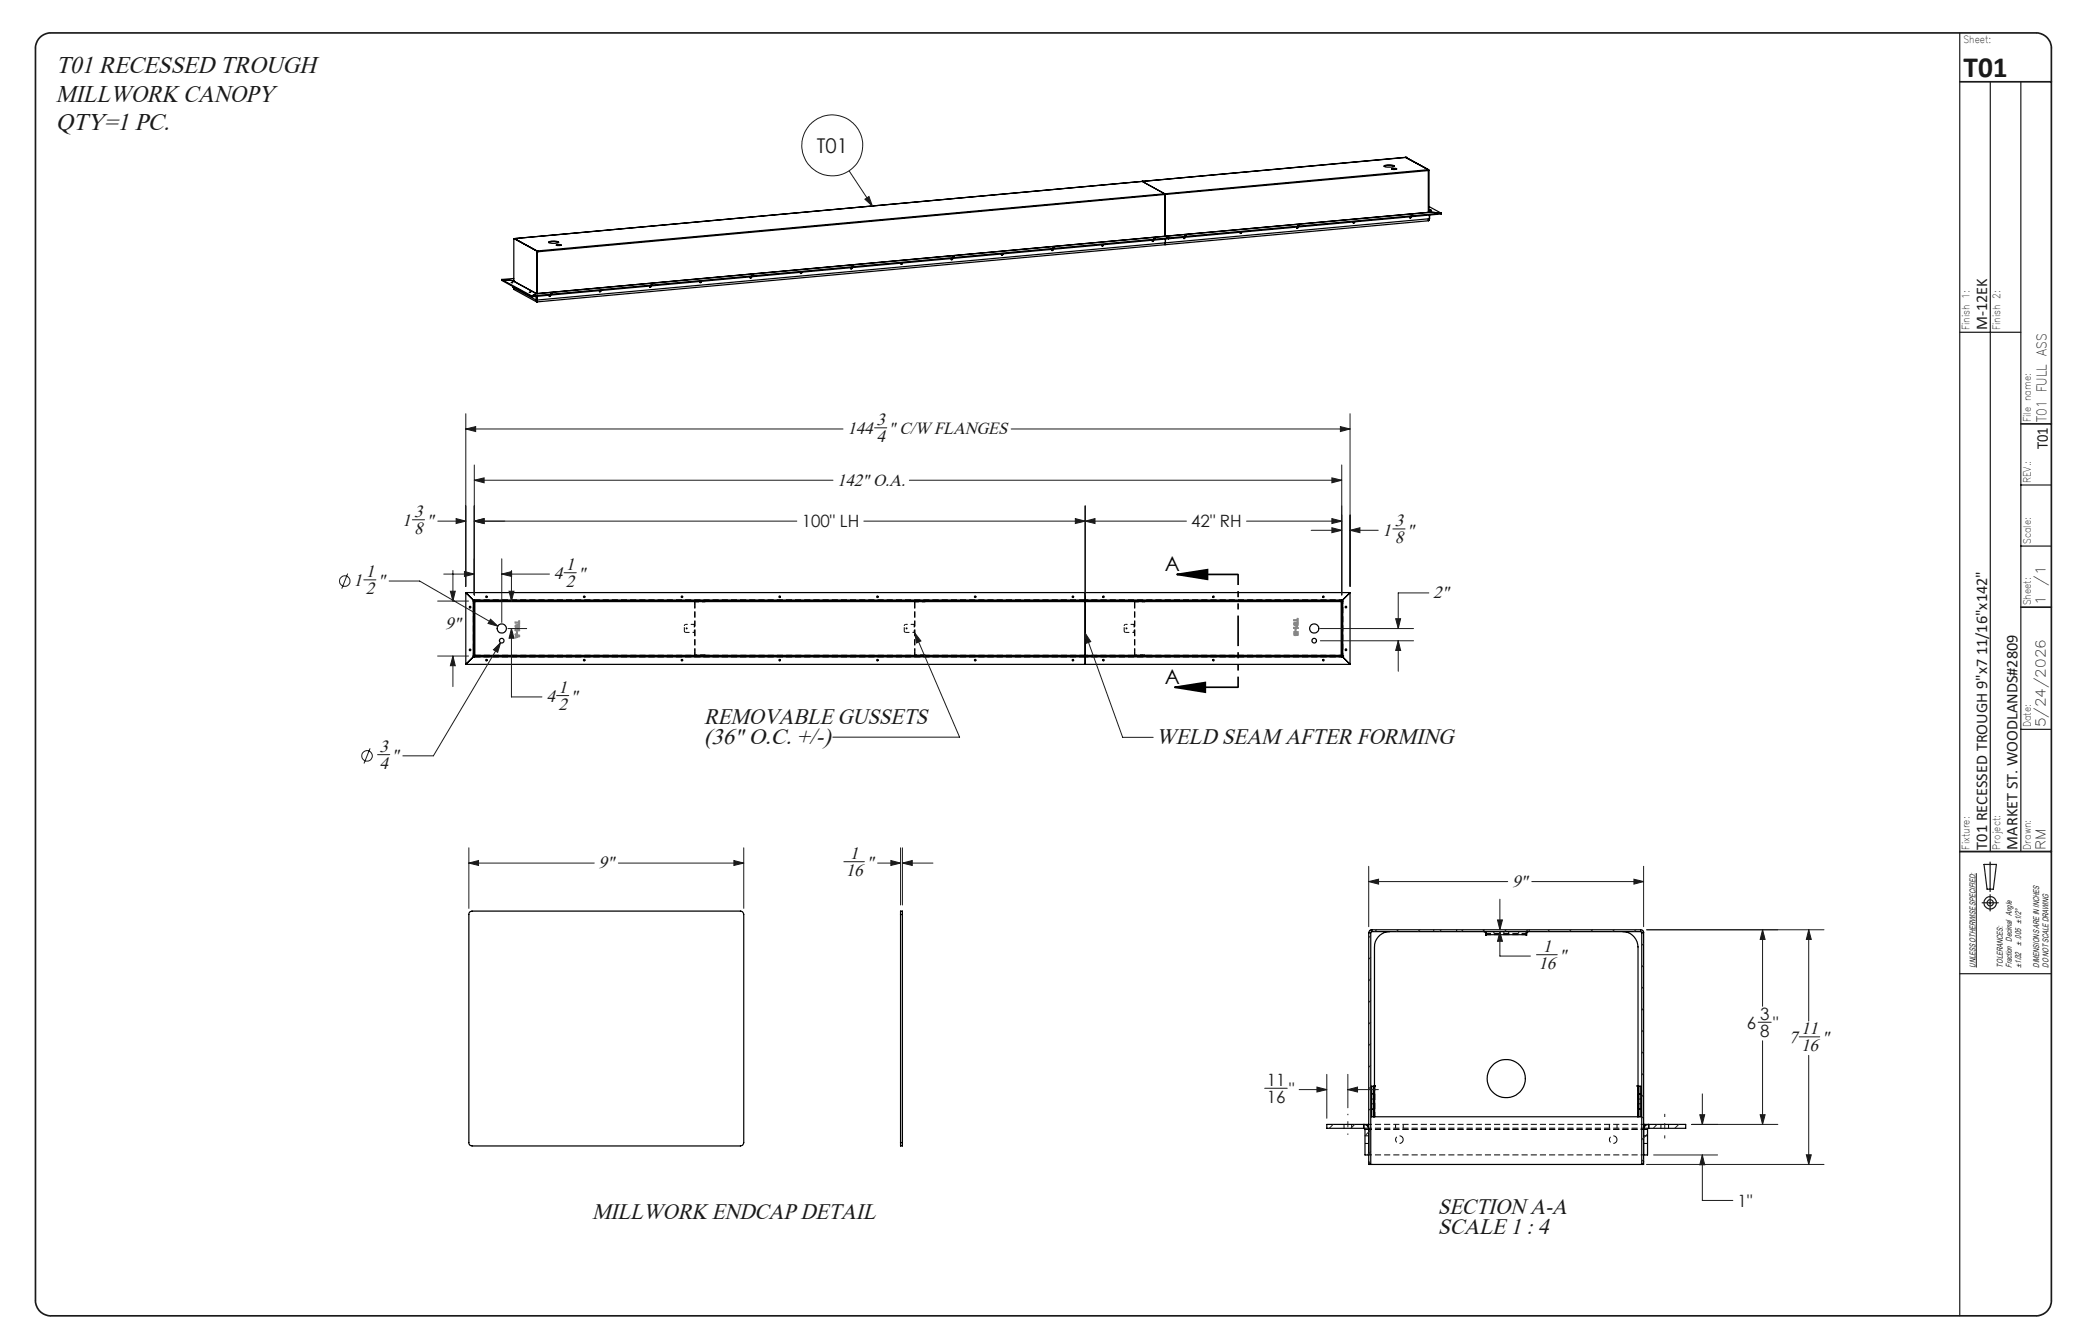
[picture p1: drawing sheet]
<svg xmlns="http://www.w3.org/2000/svg" width="432mm" height="279mm" viewBox="0 0 432 279" stroke-linecap="round" stroke-linejoin="round" font-family="sans-serif">
<g fill="none" stroke="#191924" stroke-width=".21">
<path d="M176.5 35.5l4.9 7.3M179.8 41.4l.9-.5 .7 1.9zM96.8 89.2l2.1-.5v1zM96.8 86v35.9M96.8 89.2h78.5M98.6 99.8l2-.5v1.1zM98.6 96.7v27M98.6 99.8h74.6M181.8 88.9h2.6M189.1 99.8h89.8M210.2 89.2h70.5M276.9 99.3l2 .5-2 .6z"/>
<path d="M278.7 88.7l2 .5-2 .5zM278.9 96.7v27M280.7 86v35.9M72.3 119.2l-1.3 3.2M85.7 108.1h2.6M91 108.3h5.8M92.3 119.3h6.3M94.2 118.6v6.4M94.8 107.8l2 .5-2 .5zM96.6 118.8l2 .5-2 .5zM98.6 108.3l2-.5v1zM98.6 108.3h67.1"/>
<path d="M104.3 119.3l2.1-.5v1zM104.3 116.2v13.2M104.3 119.3h9.9M106.3 118.6v6.4M117.3 119.1h2.5M179.6 108.3h67.1M223.6 107.8l2 .5-2 .5zM225.6 108.3l2-.5v1zM225.6 105.2v18.5M259.2 108.3h19.7M272.6 110.2h6.3M276.9 107.8l2 .5-2 .5z"/>
<path d="M276.9 109.7l2 .5-2 .5zM280.7 110.2l2-.5v1zM280.7 110.2h5.8M289.6 110h2.5M75.6 120.5h2.5M80.9 120.8h6.3l16.3 9.4M91 125h6.4M91 136.4h6.4M93.6 122.9h1.1l-.5 2.1zM94.2 136.4l.5 2h-1.1zM94.2 136.4v6.3M102 128.7l1.5 1.5-2-.6z"/>
<path d="M102.6 135.1l1.5-1.5-.6 2zM104.1 133.6l-14 23.5h-6.4M105.6 130.7h3.9M105.8 122.9h1.1l-.6 2.1zM106.3 130.7l.6 2h-1.1zM106.3 130.7v14.2h6.4M190.2 131.6l1.3 1.6-1 .5zM190.2 131.6l9.3 21.6h-26.4M225.6 131.6l1.2 1.8-1 .3zM225.6 131.6l7.8 21.7h6.3M274.5 133.2h19.4M274.5 130.7h19.4"/>
<path d="M290.2 128.6h1l-.5 2.1zM290.7 133.2l.5 2h-1zM290.7 133.2v6.4M297 123.3h-6.3v7.4M76.9 155.6l-1.2 3.1M78.5 156.9h2.5M115.7 144.6h2.6M97.5 179.4l2-.5v1zM97.5 176.2v12.6M97.5 179.4h26M128.6 179.4h26M152.6 178.9l2 .5-2 .5z"/>
<path d="M154.6 176.2v12.6M175.4 179.1h4.3M182.5 179.4h4.7M185.2 178.9l2 .5-2 .5zM187.2 176.2v11.9M187.6 179.4l2.1-.5v1zM187.6 179.4h6.4M187.6 176.2v11.9M284.6 183.3l2-.5v1zM284.6 180.1v12.6M284.6 183.3h28.8M285 194.5l-.4 .4"/>
<path d="M285 199l-.4 .4M286.2 193.3l-.4 .4M290.7 193.3l-.4 .4M295.2 193.3l-.4 .4M299.6 193.3l-.3 .4M304.2 193.3l-.5 .4M308.6 193.3l-.3 .4M311.3 191.2h1l-.5 2.1zM311.8 193.7l.5 2h-1zM311.8 193.7v5.1h6.4M311.8 186.9v6.4M313.1 193.3l-.4 .4"/>
<path d="M317.6 193.3l-.4 .4M318.5 183.3h23.2M319.4 198.5h4.3M322.1 193.3l-.4 .4M326.6 193.3l-.4 .4M331.1 193.3l-.4 .4M335.6 193.3l-.4 .4M339.7 182.8l2 .5-2 .5zM340.1 193.3l-.4 .4M341.7 196.1l-.4 .4M341.7 180.1v12.6M342.3 193.3h36.9"/>
<path d="M366.4 193.3l.6 2h-1.1zM366.4 193.3v15.9M376 193.3l.6 2h-1.1zM376 193.3v19M410.9 181.5v19.6M285 203.5l-.4 .4M285 208l-.4 .4M285 212.5l-.4 .4M285 217l-.4 .3M341.7 200.6l-.4 .4M341.7 205.1l-.4 .4M341.7 209.6l-.4 .4"/>
<path d="M341.7 214.1l-.4 .4M341.7 218.6l-.4 .4M365.5 212.5h2.7M366.4 216.4v17.4M374.1 215.5h4.2M376 219.4v22.7M262.9 226.2h4.7M270.1 226.5h5.7M273.8 226l2 .5-2 .5zM275.8 223.3v9.2M277.1 233.8l-.7 .8M280.2 226.5l2-.5v1z"/>
<path d="M280.2 223.3v7M280.2 226.5h6.4M281.6 233.8l-.8 .8M285 221.4l-.4 .5M285 226l-.4 .3M285 230.4l-.4 .4M285 234.9l-1.2 1.2M285 239.4l-.7 .7M341.7 223.1l-.4 .4M341.7 227.6l-.4 .4M341.7 232.1l-.4 .3M342.5 235.8l-1.2 1.1"/>
<path d="M344.5 233.8l-.8 .8M349 233.8l-.8 .8M351.7 233.8h17.9M353.4 231.7h1l-.5 2.1zM353.9 227.4v6.4M365.9 231.7h1.1l-.6 2.1zM341.7 241l-.4 .4M342.3 242.1h36.9M343.8 240.1h13.3M353.9 240.1l.5 2h-1zM353.9 240.1v9.5h6.4M375.5 240.1h1.1l-.6 2z"/>
<circle cx="173" cy="30.2" r="6.3"/>
<circle cx="71.7" cy="120.8" r="1.1"/>
<circle cx="76.3" cy="157.2" r="1.09"/>
</g>
<g fill="none" stroke="#191924" stroke-width=".25">
<path d="M407.4 6.8v266.7M413.8 17v160M420.1 17v160M407.4 69.1h12.7M420.1 113.5h6.4M420.1 100.8h6.4M420.1 151.6h6.4M407.4 177h19.1M412.5 179.7h2.5l-.6 5.2h-1.3zM413.7 179.2v6.1M412.1 187.7h3.3M413.7 186v3.4"/>
<path d="M407.4 202.4h19.1"/>
<circle cx="413.7" cy="187.7" r=".66"/>
<circle cx="413.8" cy="187.7" r="1.29"/>
</g>
<path d="M8.2 7.9a3.3 3.3 0 0 1 2.3-1.1h412.8a3.2 3.2 0 0 1 3.2 3.2v260.4a3.2 3.2 0 0 1-3.2 3.1h-412.8a3.2 3.2 0 0 1-3.1-3.1v-260.4a3.2 3.2 0 0 1 .8-2.1zM407.4 17h19.1M420.1 88.1h6.4M420.1 126.2h6.4M407.4 177h19.1" fill="none" stroke="#191924" stroke-width=".35"/>
<g fill="none" stroke="#000" stroke-width=".25">
<path d="M237.5 37.7h.1M237.5 37.7l-130.5 11.9M237.5 37.7l4.6 2.6M287.7 34.5a2.35 2.35 0 0 1 2.1 .1l-.4 .1a1.94 1.94 0 0 1-1.7-.2zM287.8 34.6l.5-.2h1l.5 .2M289.3 35.1l.9-.1 .2 .1-.7 .1zM289.3 35.1h1M292.2 32.7h.1M292.2 32.7l-54.7 5M292.2 32.7l4.7 2.6M292.3 32.7h.1M292.3 32.7h-.1"/>
<path d="M292.3 32.7l4.7 2.6M296.9 35.3l.1 .2M296.9 35.3l-54.8 5M296.9 35.3h.1M297 35.5l-54.8 4.9M297 35.5v8.6M297 35.5h.1M297 35.3l.1 .2M297.1 35.5v8.6M104.3 58.1l6.3 3.4M104.3 58.1l2.5 .2M104.3 58.1v.2l6.3 3.4"/>
<path d="M106.3 58.7h.3zM106.6 58.4h.1M106.6 58.4l4.9 2.6M106.6 59.6v.2l4.8 2.6M106.7 58.3h.1M106.8 58.3l-.2 .1M106.8 59.8l.1 .4 4.6 2.6 .1-.2M106.8 57.9l-2.5 .2M106.9 49.6l-.1 8.8M106.9 49.6h.1M106.9 49.6l4.6 2.6M107 49.6h.1"/>
<path d="M107 49.6l4.7 2.6M111.5 52.2l.1 .2M111.5 52.2h.2M111.6 52.4v8.6M111.6 52.4h.1M111.7 52.2v.2M111.7 52.2h.1M111.7 52.4h.1M111.7 52.4v8.6M114.1 50.3l.3-.1a1.98 1.98 0 0 1 1.7 .2l-.3 .1a1.98 1.98 0 0 1-1.7-.2zM114.1 50.4l.8-.2 1.2 .2M115.6 50.9l.9-.1 .2 .2h-.8z"/>
<path d="M115.7 51h1M135.3 59.4l-.2 .3M135.3 59l.4 .1zM135.3 59.4v.3a.17 .17 0 0 1-.2 0 .17 .17 0 0 1-.1-.2M145.7 58.5l-.2 .2M145.8 58.5v.2a.16 .16 0 0 1-.2 .1 .16 .16 0 0 1-.1-.2v-.1M156.2 57.5l-.2 .3M156.2 57.1l.4 .1zM156.2 57.5v.2a.16 .16 0 0 1-.2 .1 .16 .16 0 0 1-.1-.2h.1M166.6 56.6l-.2 .2M166.7 56.6v.2a.16 .16 0 0 1-.3 .1 .16 .16 0 0 1 0-.2v-.1M177.1 55.6l-.2 .3"/>
<path d="M177.1 55.2h.3zM177.1 55.6l-.1 .3h-.2v-.2M187.5 54.7l-.2 .2M187.6 54.7v.2a.17 .17 0 0 1-.3 .1 .17 .17 0 0 1 0-.3M198 53.7l-.2 .3M198 53.3h.4zM198 53.7v.2a.17 .17 0 0 1-.2 .1 .17 .17 0 0 1-.1-.2M208.4 52.8l-.2 .2M208.5 52.8v.2a.17 .17 0 0 1-.3 0 .17 .17 0 0 1 0-.2M218.9 51.8l-.2 .3M218.9 51.4h.4zM218.9 51.8v.2a.16 .16 0 0 1-.2 .1 .16 .16 0 0 1-.1-.2h.1"/>
<path d="M229.3 50.9l-.2 .2M229.4 50.9l-.1 .2a.16 .16 0 0 1-.2 .1 .16 .16 0 0 1 0-.3M239.7 49.9l-.1 .3M239.8 49.5h.3zM239.8 49.9l-.1 .3h-.2v-.2M242.1 40.3l.1 .1M242.1 40.3l-130.4 11.9M242.2 40.4v8.7M242.2 50.5v.4M242.2 40.4l-130.5 12M242.2 50.9l-130.5 11.9M242.3 49.1h.1"/>
<path d="M242.3 49.1l-130.6 11.9M242.3 49.1l.7 .4M242.3 49.7v.8M242.3 50.5l-130.9 11.9M243 49.5v.1M243 49.5l-132.4 12M243 49.6l-132.4 12.1M246.3 49.4l-.2 .2M246.3 48.9h.4zM246.3 49.3l-.1 .3h-.1v-.2M258.1 48.3l-.3 .2M258.1 48.3v.1a.16 .16 0 0 1-.2 .1 .16 .16 0 0 1-.1-.1v-.1"/>
<path d="M269.6 47.2a.16 .16 0 0 0 .1 .2 .16 .16 0 0 0 .1-.2M269.8 47.2l-.2 .2M269.8 46.7l.4 .1zM281.6 46.1l-.3 .3M281.6 46.1v.2a.16 .16 0 0 1-.2 .1 .16 .16 0 0 1-.1-.2v-.1M293.3 45l-.2 .3M293.3 44.6h.4zM293.4 45v.2a.16 .16 0 0 1-.2 .1 .16 .16 0 0 1-.1-.2M297 45.5v.4l-54.8 5M297 45.7h.1M297.1 45.7l-.1 .2M297.1 42.9l2.5 1.4"/>
<path d="M297.1 45.5v.2M297.1 43.9l.2 .2M297.1 44.1h.1M297.1 44.1l2.5 .2M297.1 44.1h.2M297.1 44.1l-54.8 5M297.1 44.7v.8l-54.8 5M297.2 44.1h.1M297.2 44.7l-.1 .7M297.3 43.7h.3zM297.3 44.1h.1M299.6 44.3l-56.6 5.2"/>
<path d="M299.6 44.3v.2l-56.6 5.1M110 60.7l.3 .1zM110.6 61.5v.2M111.4 61h.1M111.4 61h.2M111.4 61.6v.8M111.6 62.8h.1M111.6 62.6l.1 .1M111.6 61l-1 .5M111.6 61h.1M111.6 61.6v1M111.7 61h.1"/>
<path d="M111.7 61.6v1.2M114.4 61.3l-.2 .3M114.4 60.9h.4zM114.4 61.3v.3a.17 .17 0 0 1-.2 0 .17 .17 0 0 1 0-.2M124.8 60.4l-.2 .2M124.9 60.4v.2a.17 .17 0 0 1-.2 .1 .17 .17 0 0 1-.1-.3M96.8 123.2h183.9M96.8 138.1h183.9M96.8 123.2l1.8 1.7M96.8 123.2v14.9M98.4 136.4h.1M98.4 136.4h.2"/>
<path d="M98.4 125h.2M98.4 136.4h180.8M98.6 124.9h-.2v11.5M98.6 136.4v.2M98.6 124.7v.3M98.6 136.2v.2M98.6 125v.1M98.6 125.1h180.3M98.6 136.2h180.3M98.6 125h180.3M98.6 125.1v11.1M98.7 125v11.4"/>
<path d="M225.6 123.2v14.9M278.9 125v11.4M278.9 124.7h.1M278.9 124.7v.3M278.9 136.6h.1M278.9 136.4v.2M278.9 125h.3M278.9 136.4h.3M278.9 136.2v.2M278.9 125v.1M278.9 124.7h-180.3v.2M278.9 124.7v.2"/>
<path d="M278.9 125.1v11.1M278.9 136.6h-180.3v-.2l-1.8 1.7M278.9 136.4l1.8 1.7M278.9 124.9h.3v11.5M279 136.4l1.7 1.7M279.2 136.4h.1M280.7 123.2l-1.8 1.7M280.7 123.2v14.9M97.6 189.6l.4-.2h55.9a.72 .72 0 0 1 .7 .7v47.4a.72 .72 0 0 1-.7 .7h-55.8a.66 .66 0 0 1-.6-.7v-47.5zM187.2 190.1v-.7h.4v.7M187.2 190.1h.4M187.2 190.1v47.4"/>
<path d="M187.6 190.1v47.4M284.8 193.4l.3-.1h56a.6 .6 0 0 1 .6 .6v48.2h-.4v-48.2l-.1-.2h-56.1l-.1 .1v48.3h-.4v-48.2zM288.9 193.7a3.2 3.2 0 0 0-3.1 3.1v28.9h.1l-.1 .1M308.5 193.7l.3 .2 .1 .5 .1-.1M309 193.7v.6M309 194.3h8.3M317.3 193.7v.6M317.8 193.7l-.3 .1-.1 .6-.1-.1M337.4 193.7a3.2 3.2 0 0 1 3.1 3.1v28.9h-.1l.1 .1M187.2 237.5v.7h.4v-.7M187.2 237.5h.4M283.5 233.8a1.02 1.02 0 0 1 1.1 1"/>
<path d="M284.5 233.8v.6M284.5 234.6h.1M284.6 233.8h-8.8v.8h7.9l.1 5.5h.8M285.2 230.6v1.6h.3M285.2 227.4h.3M285.2 230.6h.3M285.2 227.4v3.2M285.5 230.6v1.6M285.5 225.8v1.6M285.5 225.8h-.3v1.6M285.5 232.2h.3M285.5 225.8h.3"/>
<path d="M285.5 227.4v3.2M285.8 232.2h54.7M285.8 225.8v6.4M340.5 225.8h.2M340.5 232.2h.2M340.5 225.8v6.4M340.7 230.6v1.6M340.7 225.8h.4v1.6M340.7 225.8v1.6M340.7 227.4h.4M340.7 230.6h.4M340.7 227.4v3.2"/>
<path d="M341.1 230.6v1.6h-.4M341.1 227.4v3.2M341.7 233.8h8.7v.8h-7.7l-.2 .1v5.4h-.8M341.7 234.6h.1M341.8 233.8v.6M342.8 233.8a1.09 1.09 0 0 0-1.1 1M285 242h56.3"/>
<circle cx="97.7" cy="126.2" r=".16"/>
<circle cx="97.7" cy="135.1" r=".16"/>
<circle cx="101.1" cy="124.1" r=".15"/>
<circle cx="101.1" cy="137.2" r=".15"/>
<circle cx="104.3" cy="133.2" r=".48"/>
<circle cx="104.3" cy="130.7" r=".96"/>
<circle cx="121.4" cy="124.1" r=".15"/>
<circle cx="121.4" cy="137.2" r=".15"/>
<circle cx="141.8" cy="124.1" r=".15"/>
<circle cx="141.8" cy="137.2" r=".15"/>
<circle cx="162.1" cy="124.1" r=".15"/>
<circle cx="162.1" cy="137.2" r=".15"/>
<circle cx="182.4" cy="124.1" r=".15"/>
<circle cx="182.4" cy="137.2" r=".15"/>
<circle cx="202.7" cy="124.1" r=".15"/>
<circle cx="202.7" cy="137.2" r=".15"/>
<circle cx="223" cy="124.1" r=".15"/>
<circle cx="223" cy="137.2" r=".15"/>
<circle cx="229.4" cy="137.2" r=".16"/>
<circle cx="229.4" cy="124.1" r=".16"/>
<circle cx="252.3" cy="137.2" r=".16"/>
<circle cx="252.3" cy="124.1" r=".16"/>
<circle cx="273.2" cy="133.2" r=".48"/>
<circle cx="273.2" cy="130.7" r=".97"/>
<circle cx="275.1" cy="137.2" r=".16"/>
<circle cx="275.1" cy="124.1" r=".16"/>
<circle cx="279.8" cy="126.2" r=".16"/>
<circle cx="279.8" cy="135.1" r=".16"/>
<circle cx="313.1" cy="224.2" r="4"/>
</g>
<g fill="none" stroke="#000" stroke-width=".21" stroke-dasharray="1.3 .6" stroke-dashoffset=".6" stroke-linecap="butt">
<path d="M98.4 136.4v-11.5M98.5 136.4v-11.5M144.4 129.7v-3.9M144.4 135.5v-3.9M144.5 129.7v-3.9M144.5 135.5v-3.9M190.1 129.7v-3.9M190.1 135.5v-3.9M190.2 129.7v-3.9M190.2 135.5v-3.9M225.6 124.8h53.4M225.6 124.7h53.4"/>
<path d="M225.6 136.5h53.4M225.6 136.6h53.4M235.9 135.5v-3.9M235.9 129.7v-3.9M279.1 124.9v11.5M279.2 124.9v11.5M284.6 234.8h57.1M284.6 233.7h57.1M284.6 234.5h57.1M284.6 240.1h57.1"/>
</g>
<path d="M278.9 125h-53.3M278.9 136.3h-53.3M278.9 136.2h-53.3" fill="none" stroke="#000" stroke-width=".21" stroke-dasharray="1.3 .6" stroke-dashoffset=".7" stroke-linecap="butt"/>
<g fill="none" stroke="#000" stroke-width=".21" stroke-dasharray="1.3 .6" stroke-linecap="butt">
<path d="M98.5 135.2h.1M98.5 126.3h.1M98.6 125.1h.1M98.6 134.9h-.1M98.6 126h-.1M98.7 136.2h126.9M98.7 136.3h126.9M98.7 125h126.9M98.7 136.2h-.1M101 136.4v.1M101 124.8v.1M101.3 136.5v-.1"/>
<path d="M101.3 124.9v-.1M111.2 136.4v.1M111.2 124.8v.1M111.5 136.5v-.1M111.5 124.9v-.1M121.3 136.4v.1M121.3 124.8v.1M121.6 136.5v-.1M121.6 124.9v-.1M131.5 136.4v.1M131.5 124.8v.1M131.8 136.5v-.1"/>
<path d="M131.8 124.9v-.1M141.6 136.4v.1M141.6 124.8v.1M142 136.5v-.1M142 124.9v-.1M142.3 131.2l.3 .3M142.6 129.8l-.3 .3M142.6 130.6h.2h-.2M144.4 129.8h.1M144.4 131.5h.1M144.4 131.6v-.1M144.4 129.7h.1"/>
<path d="M144.4 135.5h.1M144.4 125.2h.1M144.4 125.8v-.6M144.4 129.8v-.1M144.4 136.1v-.6M144.4 136.1l.1 .1M144.4 131.4h.1M144.5 131.5v.1M144.5 131.6h-.1M144.5 125.8h-.1M144.5 131.5h-.1M144.5 125.2v.6"/>
<path d="M144.5 129.8h-.1M144.5 129.7v.1M144.5 136.1h-.1M144.5 135.5v.6M144.5 125.2h-.1M144.5 136.1v.1M144.5 125.1v-.1M144.5 125.1v.1M144.5 125l-.1 .2M145.9 125v.1M146.1 125.1v-.1M146.3 136.2h.3"/>
<path d="M146.3 125v.1M146.6 125h-.3M146.6 125v.1M146.6 125.1h-.3M151.8 136.4v.1M151.8 124.8v.1M152.1 136.5v-.1M152.1 124.9v-.1M162 136.4v.1M162 124.8v.1M162.3 136.5v-.1M162.3 124.9v-.1"/>
<path d="M172.1 136.4v.1M172.1 124.8v.1M172.4 136.5v-.1M172.4 124.9v-.1M182.3 136.4v.1M182.3 124.8v.1M182.6 136.5v-.1M182.6 124.9v-.1M188 131.2l.3 .3M188.3 129.8l-.3 .3M188.4 130.6h.2h-.2M190.1 129.8h.1"/>
<path d="M190.1 131.5h.1M190.1 131.6v-.1M190.1 125.2h.1M190.1 125.8v-.6M190.1 129.8v-.1M190.1 136.1v-.6M190.1 129.7h.1M190.1 135.5h.1M190.1 136.1l.2 .1M190.1 131.4h.1M190.2 131.5v.1M190.2 131.6h-.1"/>
<path d="M190.2 125.2v.6M190.2 129.8h-.1M190.2 129.7v.1M190.2 131.5h-.1M190.2 136.1h-.1M190.2 135.5v.6M190.2 125.8h-.1M190.2 125.2h-.1M190.2 136.1l.1 .1M190.3 125.1v-.1M190.3 125.1l-.1 .1M190.3 125l-.2 .2"/>
<path d="M191.6 125v.1M191.8 125.1v-.1M192 125v.1M192 136.2h.4M192.4 125h-.4M192.4 125v.1M192.4 125.1h-.4M192.4 136.4v.1M192.4 124.8v.1M192.8 136.5v-.1M192.8 124.9v-.1M202.6 136.4v.1"/>
<path d="M202.6 124.8v.1M202.9 136.5v-.1M202.9 124.9v-.1M212.8 136.4v.1M212.8 124.8v.1M213.1 136.5v-.1M213.1 124.9v-.1M222.9 136.4v.1M222.9 124.8v.1M223.2 136.5v-.1M223.2 124.9v-.1M225.6 136.5h-127"/>
<path d="M225.6 136.6h-127M225.6 124.8h-127M225.6 124.7h-127M229.3 124.8v.1M229.3 136.4v.1M229.6 124.9v-.1M229.6 136.5v-.1M233.7 131.2l.3 .3M234 129.8l-.3 .3M234.1 130.6h.2h-.2M235.8 129.8h.1M235.9 136.1v-.6"/>
<path d="M235.9 125.8v-.6M235.9 129.8v-.1M235.9 131.6v-.1M235.9 136.1l.1 .1M235.9 135.5v.6M235.9 125.2v.6M235.9 131.5h-.1M235.9 129.7v.1M235.9 131.5v.1M236 125.1v-.1M236 125.1l-.1 .1M236 125l-.1 .2"/>
<path d="M237.3 125v.1M237.5 125.1v-.1M237.8 125v.1M237.8 136.2h.3M238.1 125h-.3M238.1 125v.1M238.1 125.1h-.3M240.7 124.8v.1M240.7 136.4v.1M241 124.9v-.1M241 136.5v-.1M252.1 124.8v.1"/>
<path d="M252.1 136.4v.1M252.4 124.9v-.1M252.4 136.5v-.1M263.6 124.8v.1M263.6 136.4v.1M263.9 124.9v-.1M263.9 136.5v-.1M275 124.8v.1M275 136.4v.1M275.3 124.9v-.1M275.3 136.5v-.1M278.9 125.1h.1"/>
<path d="M279 136.2h-.1M279 135.2h.1M279 126.3h.1M279.1 134.9h-.1M279.1 126h-.1M284.6 193.9h.4M285 193.9h-.4M285.2 193.3v.4M285.2 193.7v-.4M298.1 193.3v.4M302.8 193.7v-.4M308.4 193.3v.4"/>
<path d="M310.6 194.1v-.4M312.7 193.7v.4M313.6 194.1v-.4M315.7 193.7v.4M317.9 193.7v-.4M341.1 193.7v-.4M341.1 193.3v.4M341.3 193.9h.4M341.7 193.9h-.4M284.5 234.5v-.2M285.2 229.5h.4M285.6 228.5h-.4"/>
<path d="M340.7 229.5h.4M341.1 228.5h-.4M341.8 234.5v-.2"/>
</g>
<g fill="none" stroke="#000" stroke-width=".21" stroke-dasharray="1.3 .6" stroke-dashoffset=".9" stroke-linecap="butt">
<path d="M142.6 129.8h1.8M144.4 131.5h-1.8M144.5 136.2h1.8M146.3 125h-1.8M146.3 125.1h-1.8M188.3 129.8h1.8M190.1 131.5h-1.8M190.3 136.2h1.7M192 125h-1.7M192 125.1h-1.7M234 129.8h1.8M235.8 131.5h-1.8"/>
<path d="M236 136.2h1.8M237.8 125h-1.8M237.8 125.1h-1.8"/>
</g>
<path d="M144.4 131.5v-1.7M144.4 129.8v1.7M144.5 129.8v1.7M190.1 131.5v-1.7M190.1 129.8v1.7M190.2 129.8v1.7M235.8 131.5v-1.7M235.9 129.8v1.7" fill="none" stroke="#000" stroke-width=".21" stroke-dasharray="1.3 .6" stroke-dashoffset=".8" stroke-linecap="butt"/>
<path d="M142.3 131.2v-1.1M188 131.2v-1.1M233.7 131.2v-1.1M285.3 193.3a.69 .69 0 0 0-.7 .6M341.7 193.9a.69 .69 0 0 0-.7-.6M284.5 234.5h-1M341.8 234.5h1" fill="none" stroke="#000" stroke-width=".21" stroke-dasharray="1.3 .6" stroke-dashoffset=".5" stroke-linecap="butt"/>
<g fill="none" stroke="#000" stroke-width=".21" stroke-dasharray="1.3 .6" stroke-dashoffset=".4" stroke-linecap="butt">
<path d="M279.4 233.7v.8M281 234.5v-.8M283.5 233.7v.8M283.5 234.5v-.8M283.8 234.8h.8M283.8 237.7h.8M284.6 234.8h-.8M284.6 236.1h-.8M290.1 233.7v.8M291.7 234.5v-.8M334.6 233.7v.8M336.2 234.5v-.8"/>
<path d="M341.7 234.8h.8M341.7 237.7h.8M341.9 234.5v-.8M342.5 234.8h-.8M342.5 236.1h-.8M342.8 233.7v.8M342.8 234.5v-.8M345.3 233.7v.8M346.9 234.5v-.8M284.6 241.4l.1 .4 .3 .2M341.3 242l.3-.2 .1-.4"/>
</g>
<path d="M291.7 236.9a.79 .79 0 0 1-1.1 .7 .79 .79 0 0 1-.2-1.3 .79 .79 0 0 1 1.3 .3v.3M336.2 236.9a.79 .79 0 0 1-1.1 .7 .79 .79 0 0 1-.3-1.3 .79 .79 0 0 1 1.3 .3l.1 .3" fill="none" stroke="#000" stroke-width=".21" stroke-dasharray="1.3 .6" stroke-dashoffset=".1" stroke-linecap="butt"/>
<path d="M309 194.1h8.3M317.3 194.3h-8.3M285.8 232.2v-6.4M340.5 225.8v6.4" fill="none" stroke="#000" stroke-width=".21" stroke-dasharray="1.3 .6" stroke-dashoffset=".3" stroke-linecap="butt"/>
<path d="M244.7 119.4l6.3-1v2zM244.7 119.4h12.7M244.2 142.9l6.4-1v2zM244.2 142.9h13.2" fill="none" stroke="#000" stroke-width=".35"/>
<g fill="none" stroke="#808080" stroke-width=".25">
<path d="M107.1 129.4l.7-.1v-.2l.2-.1v.8h-.2v-.3h-.6zM107.1 131l.6-.1-.1-.1 .1-.2 .3 .5h-.8zM107.1 131.8l.9 .3v.2l-.9 .3v-.1l.2-.1zM107.2 130l.5-.1a.36 .36 0 0 1 .3 .5 .36 .36 0 0 1-.6 .1l-.3-.2zM107.2 130.2l.3-.1a.2 .2 0 0 1 .3-.1 .2 .2 0 0 1 0 .3 .2 .2 0 0 1-.3 0zM107.4 131.4h.1v.3zM107.5 132.1l.3 .1-.3 .1zM269 128.9l.7-.1 .1-.2 .1 .7h-.2v-.3h-.7zM269 131.4h.9l-.1 .6-.3-.1-.2 .2h-.2zM269 129.5l.7-.1 .2 .4-.3 .2h-.4l-.2-.1zM269 130.4h.6l-.1-.2h.1l.3 .4h-.8zM269.1 131.6h.3l-.1 .3h-.1z"/>
<path d="M269.2 129.6h.1a.22 .22 0 0 1 .3 0 .22 .22 0 0 1 .1 .2h-.2a.19 .19 0 0 1-.3 .1 .19 .19 0 0 1 0-.3zM269.2 130.9h.2v.3h-.2zM269.5 131.6h.2v.3l-.2-.1z"/>
</g>
<path d="M257.4 119.4v23.5" fill="none" stroke="#000" stroke-width=".35" stroke-dasharray="6.3 1.3 1.3 1.3 1.3 1.3" stroke-dashoffset="4.1" stroke-linecap="butt"/>
<path d="M346.1 236.7v-5.1" fill="none" stroke="#191924" stroke-width=".21" stroke-dasharray="15.2 1.3 1.3 1.3" stroke-dashoffset="14.6" stroke-linecap="butt"/>
<path d="M280.2 235.9v-4.3" fill="none" stroke="#191924" stroke-width=".21" stroke-dasharray="15.2 1.3 1.3 1.3" stroke-dashoffset="15" stroke-linecap="butt"/>
<path d="M244.7 119.4l6.3-1v2zM244.2 142.9l6.4-1v2z" fill="#000"/>
<g fill="#191924">
<path d="M179.8 41.4l.9-.5 .7 1.9z"/>
<path d="M98.6 108.3l2-.5v1zM223.6 107.8l2 .5-2 .5zM225.6 108.3l2-.5v1zM276.9 107.8l2 .5-2 .5z"/>
<path d="M93.6 122.9h1.1l-.5 2.1zM94.2 136.4l.5 2h-1.1zM102 128.7l-.5 .9 2 .6zM102.6 135.1l.9 .5 .6-2zM290.7 133.2l.5 2h-1zM290.2 128.6h1l-.5 2.1zM106.3 130.7l.6 2h-1.1zM105.8 122.9h1.1l-.6 2.1zM276.9 99.3l2 .5-2 .6zM98.6 99.8l2-.5v1.1zM96.8 89.2l2.1-.5v1zM278.7 88.7l2 .5-2 .5zM104.3 119.3l2.1-.5v1zM96.6 118.8l2 .5-2 .5zM276.9 109.7l2 .5-2 .5zM280.7 110.2l2-.5v1zM98.6 108.3l2-.5v1zM94.8 107.8l2 .5-2 .5zM152.6 178.9l2 .5-2 .5zM97.5 179.4l2-.5v1zM187.6 179.4l2.1-.5v1zM185.2 178.9l2 .5-2 .5z"/>
<path d="M273.8 226l2 .5-2 .5zM280.2 226.5l2-.5v1z"/>
<path d="M353.9 240.1l.5 2h-1zM353.4 231.7h1l-.5 2.1zM365.9 231.7h1.1l-.6 2.1zM366.4 193.3l.6 2h-1.1z"/>
<path d="M376 193.3l.6 2h-1.1zM375.5 240.1h1.1l-.6 2zM339.7 182.8l2 .5-2 .5zM284.6 183.3l2-.5v1zM311.3 191.2h1l-.5 2.1zM311.8 193.7l.5 2h-1z"/>
<path d="M190.2 131.6l1.3 1.6-1 .5zM225.6 131.6l1.2 1.8-1 .3z"/>
</g>
<text font-size="6.1" fill="#191924" x="408.2" y="16.1">T01</text>
<g font-size="5.1" fill="#191924">
<text x="11.6" y="15.2">T01 RECESSED TROUGH</text>
<text x="11.6" y="21.1">MILLWORK CANOPY</text>
<text x="11.6" y="27">QTY=1 PC.</text>
</g>
<g font-size="4.7" fill="#191924">
<text x="146.4" y="150.5">REMOVABLE GUSSETS</text>
<text x="146.4" y="154.7">(36&quot; O.C. +/-)</text>
<text x="240.3" y="154.7">WELD SEAM AFTER FORMING</text>
<text x="123.1" y="253.4">MILLWORK ENDCAP DETAIL</text>
<text x="298.9" y="252.3">SECTION A-A</text>
<text x="298.9" y="256.5">SCALE 1 : 4</text>
</g>
<text font-size="4.2" fill="#191924" x="169.8" y="31.8">T01</text>
<g font-size="4.2">
<text x="242.1" y="118.6">A</text>
<text x="242.1" y="142.1">A</text>
</g>
<g font-size="3.7" fill="#191924">
<text x="182.2" y="88.3">3</text>
<text x="176.2" y="90.3">144</text>
<text x="182.2" y="91.9">4</text>
<text x="184.7" y="90.3">&quot; C/W FLANGES</text>
<text x="174.1" y="100.9">142&quot; O.A.</text>
<text x="86.1" y="107.4">3</text>
<text x="83.6" y="109.4">1</text>
<text x="86.1" y="111">8</text>
<text x="88.7" y="109.4">&quot;</text>
<text x="287.4" y="111.3">1</text>
<text x="290" y="112.9">8</text>
<text x="290" y="109.3">3</text>
<text x="292.5" y="111.3">&quot;</text>
<text x="76" y="119.9">1</text>
<text x="117.7" y="118.4">1</text>
<text x="73.5" y="121.9">1</text>
<text x="76" y="123.5">2</text>
<text x="78.6" y="121.9">&quot;</text>
<text x="115.1" y="120.4">4</text>
<text x="117.7" y="122.1">2</text>
<text x="120.2" y="120.4">&quot;</text>
<text x="297.9" y="124.4">2&quot;</text>
<text x="92.6" y="130.9">9&quot;</text>
<text x="116.1" y="144">1</text>
<text x="113.6" y="146">4</text>
<text x="116.1" y="147.6">2</text>
<text x="118.6" y="146">&quot;</text>
<text x="78.9" y="159.8">4</text>
<text x="78.9" y="156.2">3</text>
<text x="81.4" y="158.2">&quot;</text>
<text x="176.7" y="178.5">1</text>
<text x="124.4" y="180.5">9&quot;</text>
<text x="175.8" y="182.1">16</text>
<text x="180.1" y="180.5">&quot;</text>
<text x="314.4" y="184.4">9&quot;</text>
<text x="320.7" y="197.8">1</text>
<text x="319.8" y="201.5">16</text>
<text x="324.1" y="199.8">&quot;</text>
<text x="374.4" y="214.9">11</text>
<text x="371.9" y="216.9">7</text>
<text x="374.4" y="218.5">16</text>
<text x="378.7" y="216.9">&quot;</text>
</g>
<g font-size="3.5" fill="#191924">
<text x="166.7" y="109.7">100&quot; LH</text>
<text x="247.6" y="109.7">42&quot; RH</text>
<text x="363.2" y="214">6</text>
<text x="365.9" y="212">3</text>
<text x="365.9" y="215.6">8</text>
<text x="368.6" y="214">&quot;</text>
<text x="263.3" y="225.7">11</text>
<text x="268" y="227.7">&quot;</text>
<text x="263.3" y="229.3">16</text>
<text x="361.2" y="250.9">1&quot;</text>
</g>
<g font-size="3.4" fill="#191924">
<text x="413.1" y="68.7" transform="rotate(-90 413.1 68.7)">M-12EK</text>
<text x="425.7" y="93.4" transform="rotate(-90 425.7 93.4)">T01</text>
<text x="413.1" y="176.6" transform="rotate(-90 413.1 176.6)">T01 RECESSED TROUGH 9&quot;x7 11/16&quot;x142&quot;</text>
<text x="419.4" y="176.6" transform="rotate(-90 419.4 176.6)">MARKET ST. WOODLANDS#2809</text>
</g>
<g font-size="2.8" fill="#191924">
<text x="425.5" y="87.7" transform="rotate(-90 425.5 87.7)">T01 FULL ASS</text>
<text x="425.2" y="125.8" transform="rotate(-90 425.2 125.8)">1</text>
<text x="425.2" y="121.7" transform="rotate(-90 425.2 121.7)">/1</text>
<text x="425.2" y="151.2" transform="rotate(-90 425.2 151.2)">5/24/2026</text>
<text x="425.2" y="176.6" transform="rotate(-90 425.2 176.6)">RM</text>
</g>
<g font-size="2.1" fill="#191924">
<text x="408.2" y="8.9">Sheet:</text>
<text x="409.5" y="68.7" transform="rotate(-90 409.5 68.7)">Finish 1:</text>
<text x="415.8" y="68.7" transform="rotate(-90 415.8 68.7)">Finish 2:</text>
<text x="422.2" y="87.7" transform="rotate(-90 422.2 87.7)">File name:</text>
<text x="422.2" y="100.4" transform="rotate(-90 422.2 100.4)">REV.:</text>
<text x="422.2" y="113.1" transform="rotate(-90 422.2 113.1)">Scale:</text>
<text x="422.2" y="125.8" transform="rotate(-90 422.2 125.8)">Sheet:</text>
<text x="422.2" y="151.2" transform="rotate(-90 422.2 151.2)">Date:</text>
<text x="409.5" y="176.6" transform="rotate(-90 409.5 176.6)">Fixture:</text>
<text x="415.8" y="176.6" transform="rotate(-90 415.8 176.6)">Project:</text>
<text x="422.2" y="176.6" transform="rotate(-90 422.2 176.6)">Drawn:</text>
</g>
<g font-size="1.7" fill="#191924">
<text x="420.2" y="196.6" transform="rotate(-90 420.2 196.6)">± .005 ±1/2°</text>
<text x="410.7" y="201.1" transform="rotate(-90 410.7 201.1)">UNLESS OTHERWISE SPECIFIED:</text>
<text x="416.4" y="201.1" transform="rotate(-90 416.4 201.1)">TOLERANCES:</text>
<text x="418.3" y="201.1" transform="rotate(-90 418.3 201.1)">Fraction Decimal Angle</text>
<text x="420.2" y="201.1" transform="rotate(-90 420.2 201.1)">±1/32</text>
<text x="424" y="201.1" transform="rotate(-90 424 201.1)">DIMENSIONS ARE IN INCHES</text>
<text x="425.9" y="201.1" transform="rotate(-90 425.9 201.1)">DO NOT SCALE DRAWING</text>
</g>
</svg>
